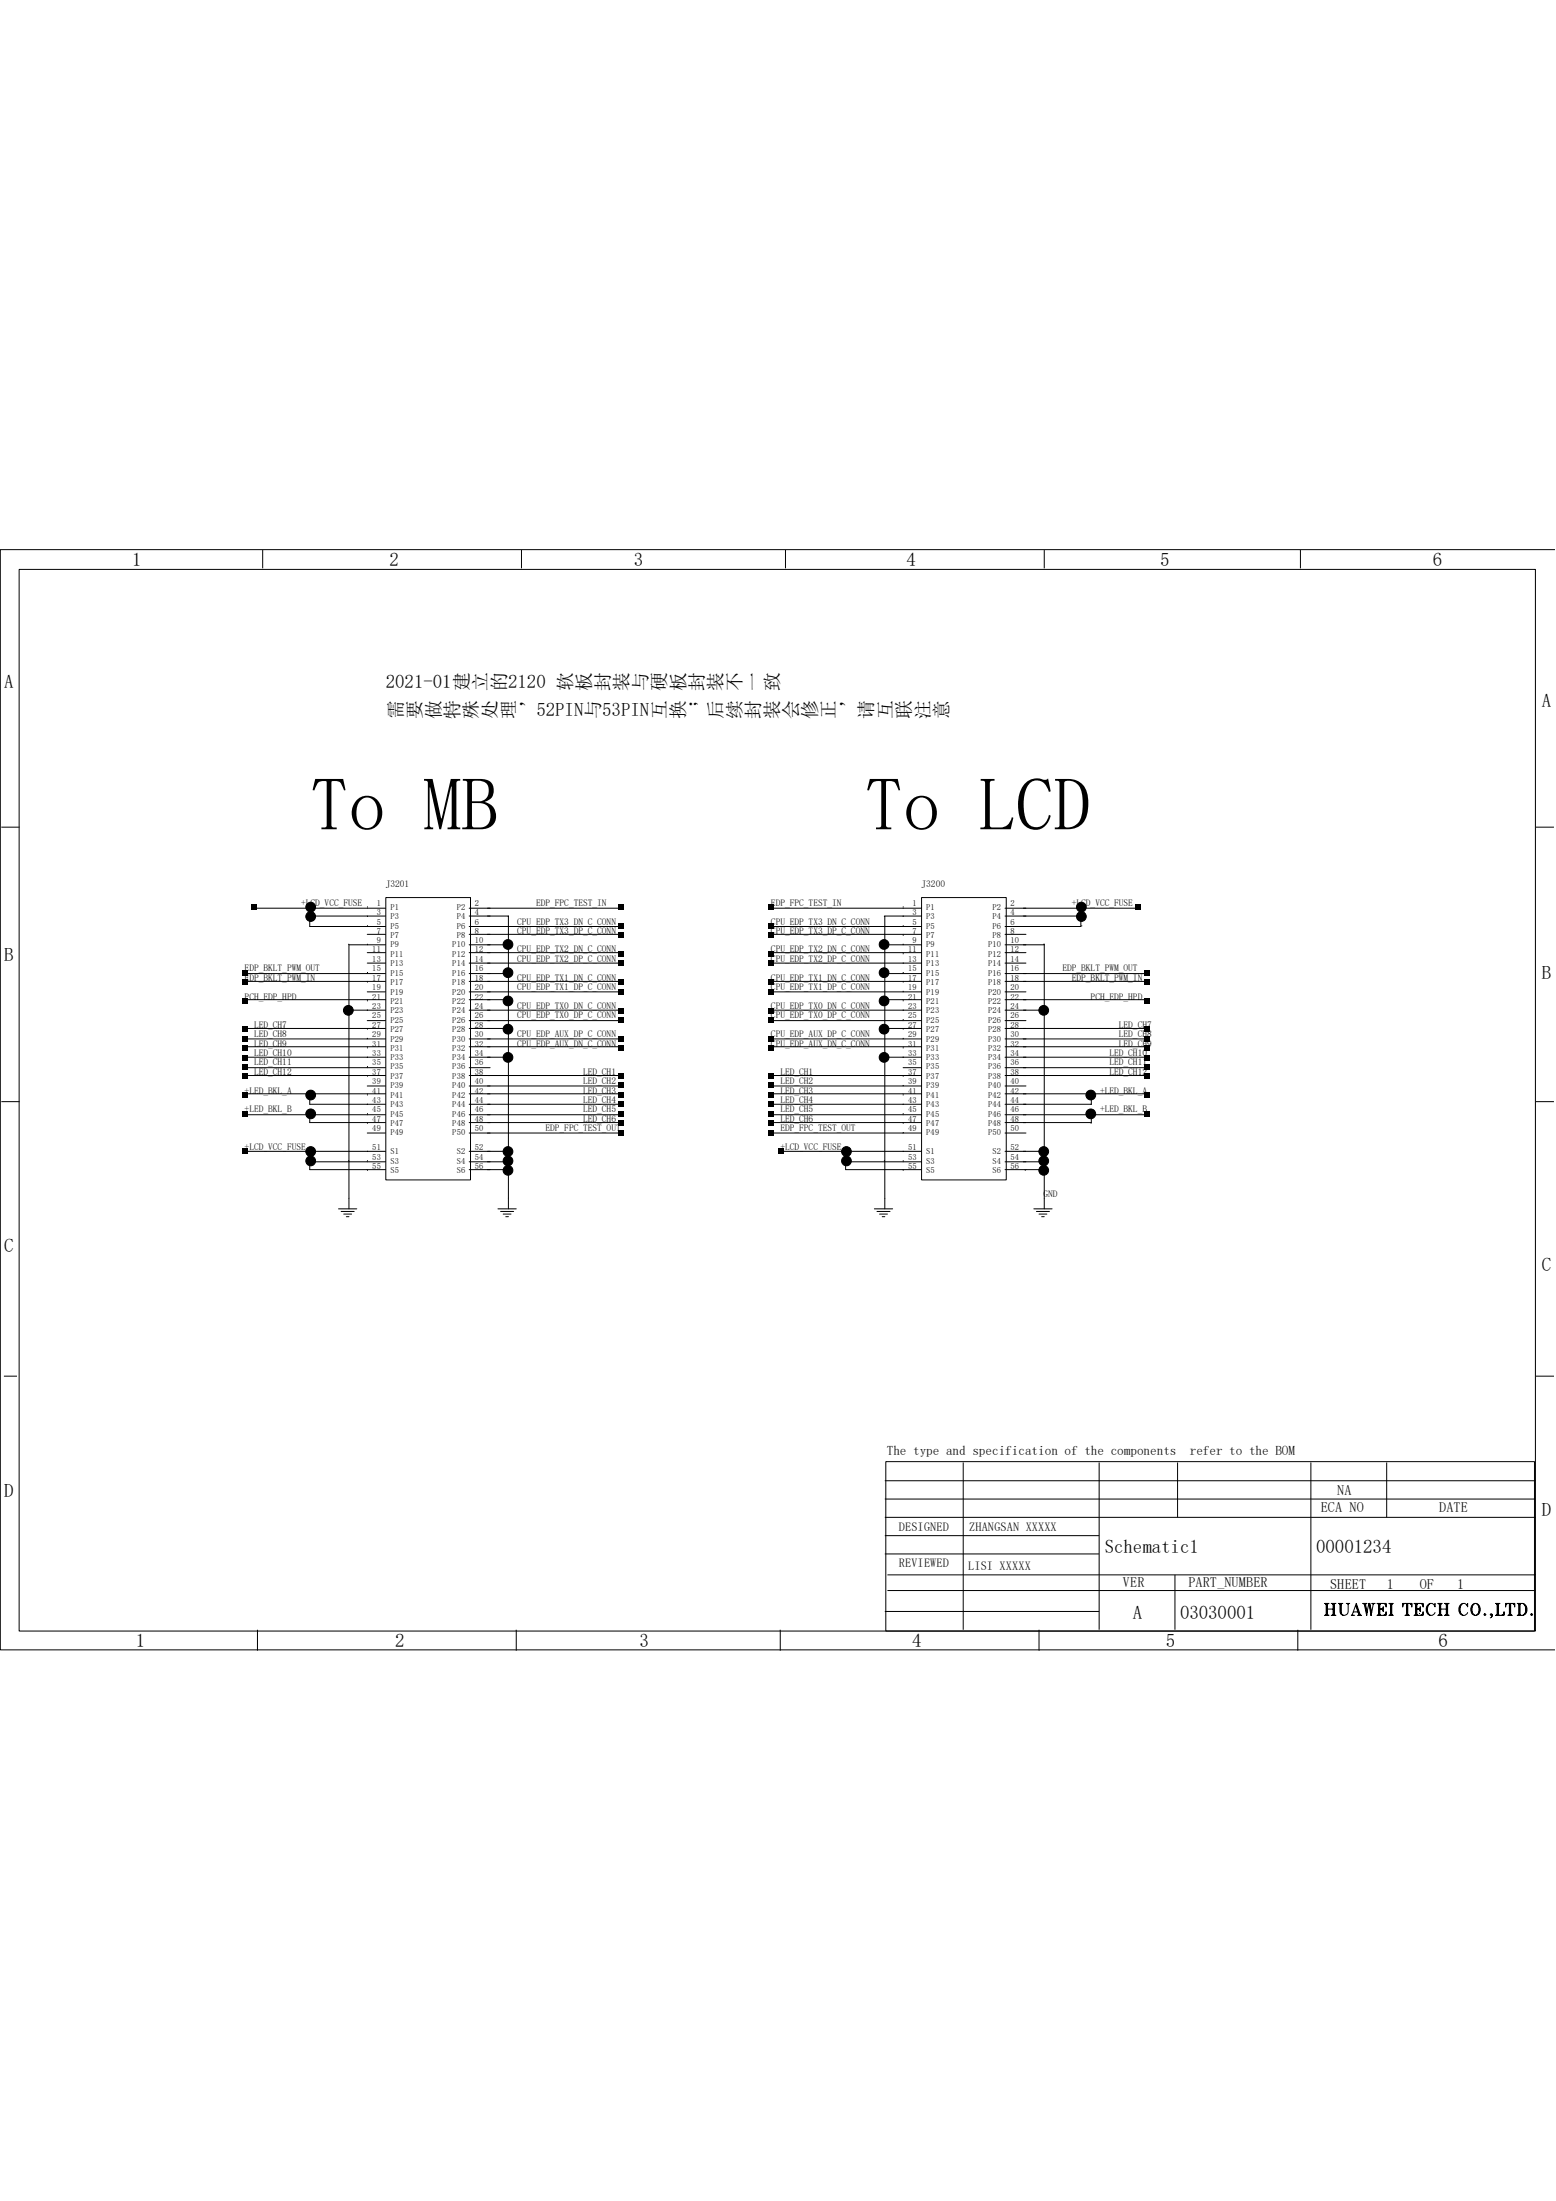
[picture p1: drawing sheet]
<svg xmlns="http://www.w3.org/2000/svg" width="210mm" height="297mm" viewBox="0 0 210 297" stroke-linecap="round" stroke-linejoin="round" font-family="sans-serif">
<path d="M0 74.3h209.8v148.3h-209.8z" fill="none" stroke="#fff" stroke-width=".13"/>
<g fill="#000">
<path d="M32.7 132.2h.7v.7h-.7zM32.7 130.9h.7v.7h-.7zM32.7 139.8h.7v.7h-.7zM32.7 138.6h.7v.6h-.7zM32.7 134.7h.7v.7h-.7zM34 122h.7v.7h-.7zM83.4 129.7h.7v.6h-.7zM83.4 128.4h.7v.7h-.7zM83.4 139.8h.7v.7h-.7zM83.4 137.3h.7v.7h-.7zM83.4 136h.7v.7h-.7zM83.4 125.9h.7v.6h-.7z"/>
<path d="M83.4 122h.7v.7h-.7zM83.4 133.5h.7v.7h-.7zM83.4 132.2h.7v.7h-.7zM83.4 124.6h.7v.7h-.7zM103.8 129.7h.6v.6h-.6zM103.8 128.4h.6v.7h-.6zM103.8 139.8h.6v.7h-.6zM103.8 137.3h.6v.7h-.6zM103.8 136h.6v.7h-.6zM103.8 125.9h.6v.6h-.6zM103.8 122h.6v.7h-.6zM103.8 133.5h.6v.7h-.6z"/>
<path d="M103.8 132.2h.6v.7h-.6zM103.8 124.6h.6v.7h-.6zM153.2 122h.7v.7h-.7zM154.5 132.2h.7v.7h-.7zM154.5 130.9h.7v.7h-.7zM154.5 139.8h.7v.7h-.7zM154.5 138.6h.7v.6h-.7zM154.5 134.7h.7v.7h-.7zM32.7 147.4h.7v.7h-.7zM32.7 149.9h.7v.7h-.7zM32.7 155h.7v.7h-.7zM32.7 144.9h.7v.7h-.7z"/>
<path d="M32.7 141.1h.7v.7h-.7zM32.7 142.4h.7v.6h-.7zM32.7 143.6h.7v.7h-.7zM83.4 147.4h.7v.7h-.7zM83.4 146.1h.7v.7h-.7zM83.4 141.1h.7v.7h-.7zM83.4 148.7h.7v.7h-.7zM83.4 149.9h.7v.7h-.7zM83.4 144.9h.7v.7h-.7zM83.4 151.2h.7v.7h-.7zM83.4 152.5h.7v.7h-.7zM103.8 147.4h.6v.7h-.6z"/>
<path d="M103.8 146.1h.6v.7h-.6zM103.8 141.1h.6v.7h-.6zM103.8 148.7h.6v.7h-.6zM103.8 149.9h.6v.7h-.6zM103.8 144.9h.6v.7h-.6zM103.8 151.2h.6v.7h-.6zM103.8 152.5h.6v.7h-.6zM105 155h.7v.7h-.7zM154.5 147.4h.7v.7h-.7zM154.5 149.9h.7v.7h-.7zM154.5 144.9h.7v.7h-.7zM154.5 141.1h.7v.7h-.7z"/>
<path d="M154.5 142.4h.7v.6h-.7zM154.5 143.6h.7v.7h-.7z"/>
</g>
<g fill="none" stroke="#000" stroke-width=".13">
<path d="M2.6 76.8h204.6v143.3h-204.6zM35.5 74.2v2.5M70.4 74.2v2.5M106 74.2v2.5M140.9 74.2v2.5M175.5 74.2v2.5M209.9 74.2h-209.9v148.4h209.9M.2 111.6h2.4M207.3 111.6h2.4M33 131.4h19M33 132.4h19M33 134.9h19"/>
<path d="M33 138.8h19M34.4 122.6h17.6M41.8 123.6h10.2M41.8 122.6v2.4h10.2M47.1 136.3h4.9M49.6 126.1h2.4M49.6 128.5h2.4M49.6 130h2.4M49.6 133.8h2.4M49.6 137.7h2.4M52 127.5h-4.9v35.6M52.1 121.1h11.4v38.1h-11.4z"/>
<path d="M63.3 122.6h20.5M63.3 123.6h5.3v39.5M63.3 125h20.5M63.3 126.1h20.5M63.3 127.5h5.3M63.3 128.5h20.5M63.3 130h20.5M63.3 131.4h5.3M63.3 132.4h20.5M63.3 133.8h20.5M63.3 134.9h5.3M63.3 136.3h20.5"/>
<path d="M63.3 137.7h20.5M63.3 138.8h5.3M103.9 122.6h20.5M103.9 125h20.5M103.9 126.1h20.5M103.9 128.5h20.5M103.9 130h20.5M103.9 132.4h20.5M103.9 133.8h20.5M103.9 136.3h20.5M103.9 137.7h20.5M119.4 127.5h5"/>
<path d="M119.4 131.4h5M119.4 134.9h5M119.4 138.8h5M124.4 123.6h-5v39.5M124.4 121.1h11.4v38.1h-11.4zM135.6 127.5h5.3v35.6M135.6 122.6h18M135.6 123.6h10.3M135.6 126.1h2.9M135.6 128.5h2.9M135.6 130h2.9M135.6 131.4h19.1"/>
<path d="M135.6 132.4h19.1M135.6 133.8h2.9M135.6 134.9h19.1M135.6 136.3h5.3M135.6 137.7h2.9M135.6 138.8h19.1M145.9 122.6v2.4h-10.3M.2 148.7h2.4M33 140.2h19M33 141.2h19M33 142.7h19M33 144.1h19"/>
<path d="M33 145.1h19M33 147.6h19M33 150.4h19M33 155.4h19M41.8 147.6v1.4h10.2M41.8 150.4v1.1h10.2M41.8 156.8h10.2M41.8 155.4v2.4h10.2M49.6 146.5h2.4M49.6 152.9h2.4M63.3 140.2h20.5M63.3 141.2h20.5"/>
<path d="M63.3 142.7h5.3M63.3 144.1h2.8M63.3 145.1h20.5M63.3 146.5h20.5M63.3 147.6h20.5M63.3 149h20.5M63.3 150.4h20.5M63.3 151.5h20.5M63.3 152.9h20.5M63.3 155.4h5.3M63.3 156.8h5.3M63.3 157.8h5.3"/>
<path d="M103.9 140.2h20.5M103.9 141.2h20.5M103.9 145.1h20.5M103.9 146.5h20.5M103.9 147.6h20.5M103.9 149h20.5M103.9 150.4h20.5M103.9 151.5h20.5M103.9 152.9h20.5M105.3 155.4h19.1M114.1 156.8h10.3M114.1 155.4v2.4h10.3"/>
<path d="M119.4 142.7h5M121.9 144.1h2.5M135.6 140.2h19.1M135.6 141.2h19.1M135.6 142.7h19.1M135.6 144.1h19.1M135.6 145.1h19.1M135.6 146.5h2.9M135.6 147.6h19.1M135.6 150.4h19.1M135.6 152.9h2.9M135.6 155.4h5.3"/>
<path d="M135.6 156.8h5.3M135.6 157.8h5.3M147.3 147.6v1.4h-11.7M147.3 150.4v1.1h-11.7M207.3 148.7h2.4M45.7 163.1h2.5M46 163.5h1.8M46.4 163.8h1M46.7 164.2h.4M67.2 163.1h2.5M67.6 163.5h1.7M67.9 163.8h1.1"/>
<path d="M68.3 164.2h.3M118 163.1h2.5M118.4 163.5h1.7M118.7 163.8h1.1M119.1 164.2h.3M139.5 163.1h2.5M139.9 163.5h1.7M140.2 163.8h1.1M140.6 164.2h.3M.5 185.7h1.8M119.4 199.8h87.9M119.5 197.2h87.6v22.9h-87.6z"/>
<path d="M130 197.3v22.6M148.3 197.3v22.6M158.9 197.3v7.4M176.9 197.3v22.6M187.1 197.3v7.4M207.3 185.7h2.4M34.7 219.9v2.8M69.7 219.9v2.8M105.3 219.9v2.8M119.4 217.4h28.9M119.4 207.2h28.9M119.4 204.7h87.9"/>
<path d="M119.4 209.7h28.9M119.4 202.3h87.9M119.8 214.6h87.5M119.8 212.5h87.5M140.2 219.9v2.8M158.6 212.5v7.4M175.2 219.9v2.8M178.8 216.4h.6M178.8 218h.6M178.8 216.4l.2 .1M178.9 216.4l.1 .1M179 216.4v1.6"/>
<path d="M179 217.9l-.2 .1M179 217.8l-.1 .2M179.1 216.5v1.4M179.2 216.4v1.6M179.2 217.1h.7M179.2 217.8v.2M179.2 217.9l.1 .1M179.2 216.4v.1M179.3 216.4l-.1 .1M179.7 216.4h.6M179.7 218h.6M179.7 216.4l.2 .1"/>
<path d="M179.8 216.4l.1 .1M179.9 216.4v1.6M179.9 217.9l-.2 .1M179.9 217.8l-.1 .2M180 216.5v1.4M180.1 216.4v1.6M180.1 217.8v.2M180.1 217.9l.1 .1M180.1 216.4v.1M180.2 216.4l-.1 .1M180.6 216.4h.6M180.7 216.4l.1 .1"/>
<path d="M180.8 216.4v.1M180.8 216.4v1.1a.56 .56 0 0 0 .6 .5 .56 .56 0 0 0 .5-.5v-1M180.9 216.5v1.1l.1 .2M181 216.4v1.2l.1 .2 .2 .2M181.1 216.4l-.1 .1M181.7 216.4h.5M181.8 216.4l.1 .1M182.1 216.4l-.2 .1M182.4 218h.4M182.5 217.9l.5-1.5 .6 1.6M182.5 217.9v.1M182.5 217.9l.2 .1"/>
<path d="M182.7 217.5h.6M183 216.6l.4 1.4M183 216.6l.5 1.4M183.2 218h.6M183.4 217.9l-.1 .1M183.4 217.8l-.1 .2M183.5 217.8l.2 .2M183.9 216.4h.6M184 216.4l.2 .1M184.1 216.4l.3 1.6M184.2 216.4l.2 1.6M184.3 216.4l.2 1.2"/>
<path d="M184.4 216.4l-.1 .1M184.7 216.4l-.3 1.6M184.7 216.4h.2l.2 1.2M184.7 216.4l.3 1.6M184.8 216.4l.2 1.6M185.1 216.4h.5M185.2 216.4l.1 .1M185.3 216.5l-.3 1.5M185.5 216.4l-.2 .1M185.8 216.4h1.3v.4l-.1-.4M185.8 218h1.3v-.5l-.1 .5M185.9 216.4l.2 .1"/>
<path d="M186 216.4l.1 .1M186.1 216.4v1.6M186.1 217.9l-.2 .1M186.1 217.8l-.1 .2M186.1 216.5v1.4M186.2 217.1h.5M186.2 216.4v1.6M186.2 217.8l.1 .2M186.2 217.9l.2 .1M186.3 216.4l-.1 .1M186.4 216.4l-.2 .1M186.7 216.8v.7l-.1-.4z"/>
<path d="M186.7 217l-.2 .1 .2 .2M186.7 217l-.3 .1 .3 .1M186.7 216.4l.4 .1M186.8 216.4l.3 .1M186.9 216.4l.2 .2M187.1 217.9l-.4 .1M187.1 217.8l-.3 .2M187.1 217.8l-.2 .2M187.5 216.4h.5M187.5 218h.5M187.5 216.4l.2 .1M187.6 216.4l.1 .1"/>
<path d="M187.7 216.4v1.6M187.7 217.9l-.2 .1M187.7 217.8l-.1 .2M187.7 216.5v1.4M187.8 216.4v1.6M187.8 217.8l.1 .2M187.8 217.9l.2 .1M187.9 216.4l-.1 .1M188 216.4l-.2 .1M189.4 216.4l-.1 .4v-.4h1.2v.4v-.4M189.4 216.4l-.1 .2M189.5 216.4l-.2 .1"/>
<path d="M189.6 218h.6M189.7 216.4l-.4 .1M189.8 216.4v1.6M189.8 217.9l-.1 .1M189.8 217.8v.2M189.9 216.5v1.4M190 216.4v1.6M190 217.8l.1 .2M190 217.9l.2 .1M190.2 216.4l.3 .1M190.3 216.4l.2 .1M190.4 216.4l.1 .2"/>
<path d="M190.8 216.4h1.3v.4l-.1-.4M190.8 218h1.3v-.5l-.1 .5M190.9 216.4l.2 .1M191 216.4l.1 .1M191.1 216.4v1.6M191.1 217.9l-.2 .1M191.1 217.8l-.1 .2M191.1 216.5v1.4M191.2 217.1h.5M191.2 216.4v1.6M191.2 217.8l.1 .2M191.2 217.9l.1 .1"/>
<path d="M191.3 216.4l-.1 .1M191.7 216.8v.7l-.1-.4zM191.7 217l-.2 .1 .2 .2M191.7 217l-.4 .1 .4 .1M191.7 216.4l.4 .1M191.8 216.4l.3 .1M191.9 216.4l.2 .2M192.1 217.9l-.4 .1M192.1 217.8l-.3 .2M192.1 217.8l-.2 .2M192.7 216.6a.96 .96 0 0 0 0 1.2M193 216.4a1.02 1.02 0 0 0 0 1.6"/>
<path d="M193.6 216.6l.1-.2v.4a.6 .6 0 0 0-.7-.4 .6 .6 0 0 0-.5 .6 .68 .68 0 0 0 .2 .8 .68 .68 0 0 0 .9 0l.1-.2M194.1 216.4h.5M194.1 218h.5M194.1 216.4l.2 .1M194.2 216.4l.1 .1M194.3 216.4v1.6M194.3 217.9l-.2 .1M194.3 217.8l-.1 .2M194.4 216.5v1.4M194.4 217.1h.8M194.4 216.4v1.6M194.4 217.8l.1 .2"/>
<path d="M194.4 217.9l.2 .1M194.5 216.4l-.1 .1M194.6 216.4l-.2 .1M194.9 216.4h.7M194.9 218h.7M195 216.4l.2 .1M195.1 216.4l.1 .1M195.2 216.4v1.6M195.2 217.9l-.2 .1M195.2 217.8l-.1 .2M195.3 216.5v1.4M195.4 216.4v1.6"/>
<path d="M195.4 217.8v.2M195.4 217.9l.1 .1M195.4 216.4v.1M195.5 216.4l-.1 .1M197.1 216.6a.96 .96 0 0 0 0 1.2M197.4 216.4a1.02 1.02 0 0 0 0 1.6M198 216.6l.1-.2v.4a.6 .6 0 0 0-.7-.4 .6 .6 0 0 0-.5 .6 .68 .68 0 0 0 .2 .8 .68 .68 0 0 0 .9 0l.1-.2M198.7 216.6a.65 .65 0 0 1 .8-.1 .65 .65 0 0 1 .3 .8 .64 .64 0 0 1-.7 .7 .64 .64 0 0 1-.6-.7zM198.8 216.6a.96 .96 0 0 0 0 1.2M199.1 216.4a1.02 1.02 0 0 0 0 1.6M199.2 216.4a1.02 1.02 0 0 1 0 1.6M199.5 216.6a.96 .96 0 0 1 0 1.2"/>
<path d="M200.3 217.8h.1l.1 .1-.1 .1zM200.4 217.8v.1zM201.2 217.8l.1 .1zM201.3 218.2l.1-.3-.2 .1-.1-.1 .1-.1h.2v.3l-.3 .2M201.3 218l.1 .1M201.8 218h1.2v-.5l-.1 .5M201.8 216.4h.6M201.9 216.4l.2 .1M202 216.4l.1 .1M202.1 216.4v1.6M202.1 217.9l-.2 .1M202.1 217.8l-.1 .2"/>
<path d="M202.1 216.5v1.4M202.2 216.4v1.6M202.2 217.8l.1 .2M202.2 217.9l.2 .1M202.3 216.4l-.1 .1M202.4 216.4l-.2 .1M203 217.9l-.4 .1M203 217.8l-.3 .2M203 217.8l-.2 .2M203.2 216.4v.4v-.4h1.2v.4l-.1-.4M203.3 216.4l-.1 .2M203.4 216.4l-.2 .1"/>
<path d="M203.5 218h.6M203.6 216.4l-.4 .1M203.7 216.4v1.6M203.7 217.9l-.1 .1M203.7 217.8v.2M203.8 216.5v1.4M203.9 216.4v1.6M203.9 217.8l.1 .2M203.9 217.9l.1 .1M204 216.4l.4 .1M204.2 216.4l.2 .1M204.3 216.4l.1 .2"/>
<path d="M204.8 216.4h.7a.85 .85 0 0 1 .6 .8 .85 .85 0 0 1-.6 .8h-.7M204.8 216.4l.2 .1M204.9 216.4l.1 .1M205 216.4v1.6M205 217.9l-.2 .1M205 217.8l-.1 .2M205.1 216.5v1.4M205.1 216.4v1.6M205.1 217.8l.1 .2M205.1 217.9l.2 .1M205.2 216.4l-.1 .1M205.3 216.4l-.2 .1"/>
<path d="M205.5 216.4a1.02 1.02 0 0 1 0 1.6M205.8 216.6a.96 .96 0 0 1 0 1.2M206.6 217.8h.2v.1l-.1 .1zM206.7 217.8l.1 .1z"/>
<circle cx="41.9" cy="122.4" r=".66"/>
<circle cx="41.9" cy="123.7" r=".66"/>
<circle cx="47" cy="136.3" r=".66"/>
<circle cx="68.6" cy="131.3" r=".66"/>
<circle cx="68.6" cy="135.1" r=".66"/>
<circle cx="68.6" cy="127.4" r=".66"/>
<circle cx="68.6" cy="138.9" r=".66"/>
<circle cx="119.3" cy="131.3" r=".66"/>
<circle cx="119.3" cy="127.4" r=".66"/>
<circle cx="119.3" cy="138.9" r=".66"/>
<circle cx="119.3" cy="135.1" r=".66"/>
<circle cx="140.9" cy="136.3" r=".66"/>
<circle cx="145.9" cy="122.4" r=".66"/>
<circle cx="145.9" cy="123.7" r=".66"/>
<circle cx="41.9" cy="156.7" r=".66"/>
<circle cx="41.9" cy="150.3" r=".66"/>
<circle cx="41.9" cy="147.8" r=".66"/>
<circle cx="41.9" cy="155.4" r=".66"/>
<circle cx="68.6" cy="155.4" r=".66"/>
<circle cx="68.6" cy="142.7" r=".66"/>
<circle cx="68.6" cy="156.7" r=".66"/>
<circle cx="68.6" cy="157.9" r=".66"/>
<circle cx="114.2" cy="155.4" r=".66"/>
<circle cx="114.2" cy="156.7" r=".66"/>
<circle cx="119.3" cy="142.7" r=".66"/>
<circle cx="140.9" cy="155.4" r=".66"/>
<circle cx="140.9" cy="157.9" r=".66"/>
<circle cx="140.9" cy="156.7" r=".66"/>
<circle cx="147.2" cy="147.8" r=".66"/>
<circle cx="147.2" cy="150.3" r=".66"/>
</g>
<g fill="#000">
<circle cx="41.9" cy="123.7" r=".67"/>
<circle cx="41.9" cy="122.4" r=".67"/>
<circle cx="47" cy="136.3" r=".67"/>
<circle cx="68.6" cy="131.3" r=".67"/>
<circle cx="68.6" cy="135.1" r=".67"/>
<circle cx="68.6" cy="138.9" r=".67"/>
<circle cx="68.6" cy="127.4" r=".67"/>
<circle cx="119.3" cy="131.3" r=".67"/>
<circle cx="119.3" cy="135.1" r=".67"/>
<circle cx="119.3" cy="138.9" r=".67"/>
<circle cx="119.3" cy="127.4" r=".67"/>
<circle cx="140.9" cy="136.3" r=".67"/>
<circle cx="145.9" cy="123.7" r=".67"/>
<circle cx="145.9" cy="122.4" r=".67"/>
<circle cx="41.9" cy="156.7" r=".67"/>
<circle cx="41.9" cy="150.3" r=".67"/>
<circle cx="41.9" cy="155.4" r=".67"/>
<circle cx="41.9" cy="147.8" r=".67"/>
<circle cx="68.6" cy="156.7" r=".67"/>
<circle cx="68.6" cy="155.4" r=".67"/>
<circle cx="68.6" cy="142.7" r=".67"/>
<circle cx="68.6" cy="157.9" r=".67"/>
<circle cx="114.2" cy="156.7" r=".67"/>
<circle cx="114.2" cy="155.4" r=".67"/>
<circle cx="119.3" cy="142.7" r=".67"/>
<circle cx="140.9" cy="156.7" r=".67"/>
<circle cx="140.9" cy="155.4" r=".67"/>
<circle cx="140.9" cy="157.9" r=".67"/>
<circle cx="147.2" cy="150.3" r=".67"/>
<circle cx="147.2" cy="147.8" r=".67"/>
</g>
<g font-size="10.2">
<text x="41.9" y="112.1">To MB</text>
<text x="116.8" y="112.1">To LCD</text>
</g>
<g font-size="2.5">
<text x="17.8" y="76.4">1</text>
<text x="52.6" y="76.4">2</text>
<text x="85.6" y="76.4">3</text>
<text x="122.3" y="76.4">4</text>
<text x="156.6" y="76.4">5</text>
<text x="193.4" y="76.4">6</text>
<text x=".6" y="92.8">A</text>
<text x="52.1" y="92.8">2021-01</text>
<text x="63.2" y="93.2" transform="rotate(-90 63.2 93.2)">建</text>
<text x="65.7" y="93.2" transform="rotate(-90 65.7 93.2)">立</text>
<text x="68.3" y="93.2" transform="rotate(-90 68.3 93.2)">的</text>
<text x="68.6" y="92.8">2120</text>
<text x="77.2" y="93.2" transform="rotate(-90 77.2 93.2)">软</text>
<text x="79.7" y="93.2" transform="rotate(-90 79.7 93.2)">板</text>
<text x="82.2" y="93.2" transform="rotate(-90 82.2 93.2)">封</text>
<text x="84.8" y="93.2" transform="rotate(-90 84.8 93.2)">装</text>
<text x="87.3" y="93.2" transform="rotate(-90 87.3 93.2)">与</text>
<text x="208.1" y="95.4">A</text>
<text x="54.3" y="97" transform="rotate(-90 54.3 97)">需</text>
<text x="56.8" y="97" transform="rotate(-90 56.8 97)">要</text>
<text x="59.4" y="97" transform="rotate(-90 59.4 97)">做</text>
<text x="61.9" y="97" transform="rotate(-90 61.9 97)">特</text>
<text x="64.5" y="97" transform="rotate(-90 64.5 97)">殊</text>
<text x="67" y="97" transform="rotate(-90 67 97)">处</text>
<text x="69.5" y="97" transform="rotate(-90 69.5 97)">理</text>
<text x="72.1" y="97" transform="rotate(-90 72.1 97)">，</text>
<text x="72.4" y="96.6">52PIN</text>
<text x="81" y="97" transform="rotate(-90 81 97)">与</text>
<text x="81.3" y="96.6">53PIN</text>
<text x="89.9" y="97" transform="rotate(-90 89.9 97)">互 硬</text>
<text x="92.4" y="97" transform="rotate(-90 92.4 97)">换 板</text>
<text x="94.9" y="97" transform="rotate(-90 94.9 97)">； 封</text>
<text x="97.5" y="97" transform="rotate(-90 97.5 97)">后 装</text>
<text x="100" y="97" transform="rotate(-90 100 97)">续 不</text>
<text x="102.6" y="97" transform="rotate(-90 102.6 97)">封 一</text>
<text x="105.1" y="97" transform="rotate(-90 105.1 97)">装 致</text>
<text x="107.6" y="97" transform="rotate(-90 107.6 97)">会</text>
<text x="110.2" y="97" transform="rotate(-90 110.2 97)">修</text>
<text x="112.7" y="97" transform="rotate(-90 112.7 97)">正</text>
<text x="115.3" y="97" transform="rotate(-90 115.3 97)">，</text>
<text x="117.8" y="97" transform="rotate(-90 117.8 97)">请</text>
<text x="120.3" y="97" transform="rotate(-90 120.3 97)">互</text>
<text x="122.9" y="97" transform="rotate(-90 122.9 97)">联</text>
<text x="125.4" y="97" transform="rotate(-90 125.4 97)">注</text>
<text x="128" y="97" transform="rotate(-90 128 97)">意</text>
<text x=".6" y="129.6">B</text>
<text x="208.1" y="132.2">B</text>
<text x=".6" y="169">C</text>
<text x="208.1" y="171.5">C</text>
<text x=".6" y="202">D</text>
<text x="149.1" y="209.6">Schematic1</text>
<text x="177.6" y="209.6">00001234</text>
<text x="208.1" y="204.5">D</text>
<text x="152.9" y="218.4">A</text>
<text x="159.3" y="218.4">03030001</text>
<text x="18.3" y="222.3">1</text>
<text x="53.3" y="222.3">2</text>
<text x="86.3" y="222.3">3</text>
<text x="123.1" y="222.3">4</text>
<text x="157.4" y="222.3">5</text>
<text x="194.1" y="222.3">6</text>
</g>
<g font-size="1.9">
<text x="180.5" y="201.7">NA</text>
<text x="178.3" y="204">ECA NO</text>
<text x="194.2" y="204">DATE</text>
<text x="151.6" y="214.1">VER</text>
<text x="160.4" y="214.1">PART_NUMBER</text>
<text x="179.5" y="214.4">SHEET</text>
<text x="187.2" y="214.4">1</text>
<text x="191.6" y="214.4">OF</text>
<text x="196.7" y="214.4">1</text>
</g>
<g font-size="1.8">
<text x="119.7" y="196.3">The type and specification of the components</text>
<text x="160.6" y="196.3">refer to the BOM</text>
</g>
<g font-size="1.7">
<text x="121.3" y="206.6">DESIGNED</text>
<text x="130.8" y="206.5">ZHANGSAN XXXXX</text>
<text x="121.3" y="211.5">REVIEWED</text>
<text x="130.7" y="211.8">LISI XXXXX</text>
</g>
<g font-size="1.3">
<text x="52.1" y="119.7">J3201</text>
<text x="124.4" y="119.7">J3200</text>
<text x="40.6" y="122.2">+LCD_VCC_FUSE</text>
<text x="69.8" y="124.8">CPU_EDP_TX3_DN_C_CONN</text>
<text x="72.3" y="122.2">EDP_FPC_TEST_IN</text>
<text x="104.1" y="122.2">EDP_FPC_TEST_IN</text>
<text x="104.1" y="124.8">CPU_EDP_TX3_DN_C_CONN</text>
<text x="144.7" y="122.2">+LCD_VCC_FUSE</text>
<text x="33" y="131.1">EDP_BKLT_PWM_OUT</text>
<text x="69.8" y="129.8">CPU_EDP_TX2_DP_C_CONN</text>
<text x="69.8" y="128.5">CPU_EDP_TX2_DN_C_CONN</text>
<text x="69.8" y="126">CPU_EDP_TX3_DP_C_CONN</text>
<text x="104.1" y="129.8">CPU_EDP_TX2_DP_C_CONN</text>
<text x="104.1" y="128.5">CPU_EDP_TX2_DN_C_CONN</text>
<text x="104.1" y="126">CPU_EDP_TX3_DP_C_CONN</text>
<text x="143.4" y="131.1">EDP_BKLT_PWM_OUT</text>
<text x="33" y="132.3">EDP_BKLT_PWM_IN</text>
<text x="33" y="134.9">PCH_EDP_HPD</text>
<text x="69.8" y="137.4">CPU_EDP_TX0_DP_C_CONN</text>
<text x="69.8" y="136.1">CPU_EDP_TX0_DN_C_CONN</text>
<text x="69.8" y="133.6">CPU_EDP_TX1_DP_C_CONN</text>
<text x="69.8" y="132.3">CPU_EDP_TX1_DN_C_CONN</text>
<text x="104.1" y="137.4">CPU_EDP_TX0_DP_C_CONN</text>
<text x="104.1" y="136.1">CPU_EDP_TX0_DN_C_CONN</text>
<text x="104.1" y="133.6">CPU_EDP_TX1_DP_C_CONN</text>
<text x="104.1" y="132.3">CPU_EDP_TX1_DN_C_CONN</text>
<text x="144.7" y="132.3">EDP_BKLT_PWM_IN</text>
<text x="147.2" y="134.9">PCH_EDP_HPD</text>
<text x="34.3" y="140">LED_CH8</text>
<text x="34.3" y="141.2">LED_CH9</text>
<text x="34.3" y="142.5">LED_CH10</text>
<text x="34.3" y="143.8">LED_CH11</text>
<text x="34.3" y="138.7">LED_CH7</text>
<text x="69.8" y="140">CPU_EDP_AUX_DP_C_CONN</text>
<text x="69.8" y="141.2">CPU_EDP_AUX_DN_C_CONN</text>
<text x="104.1" y="140">CPU_EDP_AUX_DP_C_CONN</text>
<text x="104.1" y="141.2">CPU_EDP_AUX_DN_C_CONN</text>
<text x="149.7" y="142.5">LED_CH10</text>
<text x="149.7" y="143.8">LED_CH11</text>
<text x="151" y="140">LED_CH8</text>
<text x="151" y="141.2">LED_CH9</text>
<text x="151" y="138.7">LED_CH7</text>
<text x="33" y="147.6">+LED_BKL_A</text>
<text x="34.3" y="145">LED_CH12</text>
<text x="78.7" y="147.6">LED_CH3</text>
<text x="78.7" y="146.3">LED_CH2</text>
<text x="78.7" y="148.8">LED_CH4</text>
<text x="78.7" y="145">LED_CH1</text>
<text x="105.3" y="147.6">LED_CH3</text>
<text x="105.3" y="146.3">LED_CH2</text>
<text x="105.3" y="148.8">LED_CH4</text>
<text x="105.3" y="145">LED_CH1</text>
<text x="148.5" y="147.6">+LED_BKL_A</text>
<text x="149.7" y="145">LED_CH12</text>
<text x="33" y="150.1">+LED_BKL_B</text>
<text x="33" y="155.2">+LCD_VCC_FUSE</text>
<text x="73.6" y="152.7">EDP_FPC_TEST_OUT</text>
<text x="78.7" y="150.1">LED_CH5</text>
<text x="78.7" y="151.4">LED_CH6</text>
<text x="105.3" y="155.2">+LCD_VCC_FUSE</text>
<text x="105.3" y="150.1">LED_CH5</text>
<text x="105.3" y="151.4">LED_CH6</text>
<text x="105.3" y="152.7">EDP_FPC_TEST_OUT</text>
<text x="148.5" y="150.1">+LED_BKL_B</text>
<text x="140.8" y="161.5">GND</text>
</g>
<g font-size="1.1">
<text x="50.8" y="124.8">5</text>
<text x="50.8" y="123.5">3</text>
<text x="50.8" y="122.2">1</text>
<text x="52.7" y="122.8">P1</text>
<text x="52.7" y="124">P3</text>
<text x="52.7" y="125.3">P5</text>
<text x="61.6" y="122.8">P2</text>
<text x="61.6" y="124">P4</text>
<text x="61.6" y="125.3">P6</text>
<text x="64.1" y="122.2">2</text>
<text x="64.1" y="124.8">6</text>
<text x="64.1" y="123.5">4</text>
<text x="123.1" y="124.8">5</text>
<text x="123.1" y="123.5">3</text>
<text x="123.1" y="122.2">1</text>
<text x="125" y="122.8">P1</text>
<text x="125" y="124">P3</text>
<text x="125" y="125.3">P5</text>
<text x="133.9" y="122.8">P2</text>
<text x="133.9" y="124">P4</text>
<text x="133.9" y="125.3">P6</text>
<text x="136.4" y="122.2">2</text>
<text x="136.4" y="123.5">4</text>
<text x="136.4" y="124.8">6</text>
<text x="50.2" y="129.8">13</text>
<text x="50.2" y="131.1">15</text>
<text x="50.2" y="128.5">11</text>
<text x="50.8" y="126">7</text>
<text x="50.8" y="127.3">9</text>
<text x="52.7" y="126.6">P7</text>
<text x="52.7" y="127.8">P9</text>
<text x="52.7" y="129.1">P11</text>
<text x="52.7" y="130.3">P13</text>
<text x="52.7" y="131.7">P15</text>
<text x="61" y="127.8">P10</text>
<text x="61" y="129.1">P12</text>
<text x="61" y="130.3">P14</text>
<text x="61" y="131.7">P16</text>
<text x="61.6" y="126.6">P8</text>
<text x="64.1" y="128.5">12</text>
<text x="64.1" y="129.8">14</text>
<text x="64.1" y="131.1">16</text>
<text x="64.1" y="126">8</text>
<text x="64.1" y="127.3">10</text>
<text x="122.6" y="129.8">13</text>
<text x="122.6" y="128.5">11</text>
<text x="122.6" y="131.1">15</text>
<text x="123.1" y="126">7</text>
<text x="123.1" y="127.3">9</text>
<text x="125" y="126.6">P7</text>
<text x="125" y="127.8">P9</text>
<text x="125" y="129.1">P11</text>
<text x="125" y="130.3">P13</text>
<text x="125" y="131.7">P15</text>
<text x="133.4" y="127.8">P10</text>
<text x="133.4" y="129.1">P12</text>
<text x="133.4" y="130.3">P14</text>
<text x="133.4" y="131.7">P16</text>
<text x="133.9" y="126.6">P8</text>
<text x="136.4" y="128.5">12</text>
<text x="136.4" y="126">8</text>
<text x="136.4" y="127.3">10</text>
<text x="136.4" y="131.1">16</text>
<text x="136.4" y="129.8">14</text>
<text x="50.2" y="132.3">17</text>
<text x="50.2" y="134.9">21</text>
<text x="50.2" y="136.1">23</text>
<text x="50.2" y="133.6">19</text>
<text x="50.2" y="137.4">25</text>
<text x="52.7" y="132.9">P17</text>
<text x="52.7" y="134.2">P19</text>
<text x="52.7" y="135.4">P21</text>
<text x="52.7" y="136.7">P23</text>
<text x="61" y="132.9">P18</text>
<text x="61" y="134.2">P20</text>
<text x="61" y="135.4">P22</text>
<text x="61" y="136.7">P24</text>
<text x="64.1" y="136.1">24</text>
<text x="64.1" y="134.9">22</text>
<text x="64.1" y="132.3">18</text>
<text x="64.1" y="137.4">26</text>
<text x="64.1" y="133.6">20</text>
<text x="122.6" y="137.4">25</text>
<text x="122.6" y="134.9">21</text>
<text x="122.6" y="136.1">23</text>
<text x="122.6" y="133.6">19</text>
<text x="122.6" y="132.3">17</text>
<text x="125" y="132.9">P17</text>
<text x="125" y="134.2">P19</text>
<text x="125" y="135.4">P21</text>
<text x="125" y="136.7">P23</text>
<text x="133.4" y="132.9">P18</text>
<text x="133.4" y="134.2">P20</text>
<text x="133.4" y="135.4">P22</text>
<text x="133.4" y="136.7">P24</text>
<text x="136.4" y="136.1">24</text>
<text x="136.4" y="132.3">18</text>
<text x="136.4" y="137.4">26</text>
<text x="136.4" y="133.6">20</text>
<text x="136.4" y="134.9">22</text>
<text x="50.2" y="143.8">35</text>
<text x="50.2" y="142.5">33</text>
<text x="50.2" y="138.7">27</text>
<text x="50.2" y="140">29</text>
<text x="50.2" y="141.2">31</text>
<text x="52.7" y="138">P25</text>
<text x="52.7" y="139.2">P27</text>
<text x="52.7" y="140.5">P29</text>
<text x="52.7" y="141.8">P31</text>
<text x="52.7" y="143.1">P33</text>
<text x="61" y="138">P26</text>
<text x="61" y="139.2">P28</text>
<text x="61" y="140.5">P30</text>
<text x="61" y="141.8">P32</text>
<text x="61" y="143.1">P34</text>
<text x="64.1" y="138.7">28</text>
<text x="64.1" y="143.8">36</text>
<text x="64.1" y="142.5">34</text>
<text x="64.1" y="141.2">32</text>
<text x="64.1" y="140">30</text>
<text x="122.6" y="138.7">27</text>
<text x="122.6" y="143.8">35</text>
<text x="122.6" y="142.5">33</text>
<text x="122.6" y="141.2">31</text>
<text x="122.6" y="140">29</text>
<text x="125" y="138">P25</text>
<text x="125" y="139.2">P27</text>
<text x="125" y="140.5">P29</text>
<text x="125" y="141.8">P31</text>
<text x="125" y="143.1">P33</text>
<text x="133.4" y="138">P26</text>
<text x="133.4" y="139.2">P28</text>
<text x="133.4" y="140.5">P30</text>
<text x="133.4" y="141.8">P32</text>
<text x="133.4" y="143.1">P34</text>
<text x="136.4" y="138.7">28</text>
<text x="136.4" y="143.8">36</text>
<text x="136.4" y="142.5">34</text>
<text x="136.4" y="140">30</text>
<text x="136.4" y="141.2">32</text>
<text x="50.2" y="148.8">43</text>
<text x="50.2" y="147.6">41</text>
<text x="50.2" y="146.3">39</text>
<text x="50.2" y="145">37</text>
<text x="52.7" y="144.3">P35</text>
<text x="52.7" y="145.6">P37</text>
<text x="52.7" y="146.9">P39</text>
<text x="52.7" y="148.1">P41</text>
<text x="52.7" y="149.4">P43</text>
<text x="61" y="144.3">P36</text>
<text x="61" y="145.6">P38</text>
<text x="61" y="146.9">P40</text>
<text x="61" y="148.1">P42</text>
<text x="61" y="149.4">P44</text>
<text x="64.1" y="146.3">40</text>
<text x="64.1" y="145">38</text>
<text x="64.1" y="148.8">44</text>
<text x="64.1" y="147.6">42</text>
<text x="122.6" y="146.3">39</text>
<text x="122.6" y="145">37</text>
<text x="122.6" y="148.8">43</text>
<text x="122.6" y="147.6">41</text>
<text x="125" y="144.3">P35</text>
<text x="125" y="145.6">P37</text>
<text x="125" y="146.9">P39</text>
<text x="125" y="148.1">P41</text>
<text x="125" y="149.4">P43</text>
<text x="133.4" y="144.3">P36</text>
<text x="133.4" y="145.6">P38</text>
<text x="133.4" y="146.9">P40</text>
<text x="133.4" y="148.1">P42</text>
<text x="133.4" y="149.4">P44</text>
<text x="136.4" y="146.3">40</text>
<text x="136.4" y="148.8">44</text>
<text x="136.4" y="145">38</text>
<text x="136.4" y="147.6">42</text>
<text x="50.2" y="155.2">51</text>
<text x="50.2" y="152.7">49</text>
<text x="50.2" y="150.1">45</text>
<text x="50.2" y="151.4">47</text>
<text x="52.7" y="150.7">P45</text>
<text x="52.7" y="152">P47</text>
<text x="52.7" y="153.2">P49</text>
<text x="52.7" y="155.7">S1</text>
<text x="61" y="150.7">P46</text>
<text x="61" y="152">P48</text>
<text x="61" y="153.2">P50</text>
<text x="61.6" y="155.7">S2</text>
<text x="64.1" y="150.1">46</text>
<text x="64.1" y="155.2">52</text>
<text x="64.1" y="151.4">48</text>
<text x="64.1" y="152.7">50</text>
<text x="122.6" y="152.7">49</text>
<text x="122.6" y="150.1">45</text>
<text x="122.6" y="151.4">47</text>
<text x="122.6" y="155.2">51</text>
<text x="125" y="150.7">P45</text>
<text x="125" y="152">P47</text>
<text x="125" y="153.2">P49</text>
<text x="125" y="155.7">S1</text>
<text x="133.4" y="150.7">P46</text>
<text x="133.4" y="152">P48</text>
<text x="133.4" y="153.2">P50</text>
<text x="133.9" y="155.7">S2</text>
<text x="136.4" y="152.7">50</text>
<text x="136.4" y="151.4">48</text>
<text x="136.4" y="150.1">46</text>
<text x="136.4" y="155.2">52</text>
<text x="50.2" y="156.5">53</text>
<text x="50.2" y="157.7">55</text>
<text x="52.7" y="157.1">S3</text>
<text x="52.7" y="158.3">S5</text>
<text x="61.6" y="157.1">S4</text>
<text x="61.6" y="158.3">S6</text>
<text x="64.1" y="157.7">56</text>
<text x="64.1" y="156.5">54</text>
<text x="122.6" y="156.5">53</text>
<text x="122.6" y="157.7">55</text>
<text x="125" y="157.1">S3</text>
<text x="125" y="158.3">S5</text>
<text x="133.9" y="157.1">S4</text>
<text x="133.9" y="158.3">S6</text>
<text x="136.4" y="157.7">56</text>
<text x="136.4" y="156.5">54</text>
</g>
</svg>
